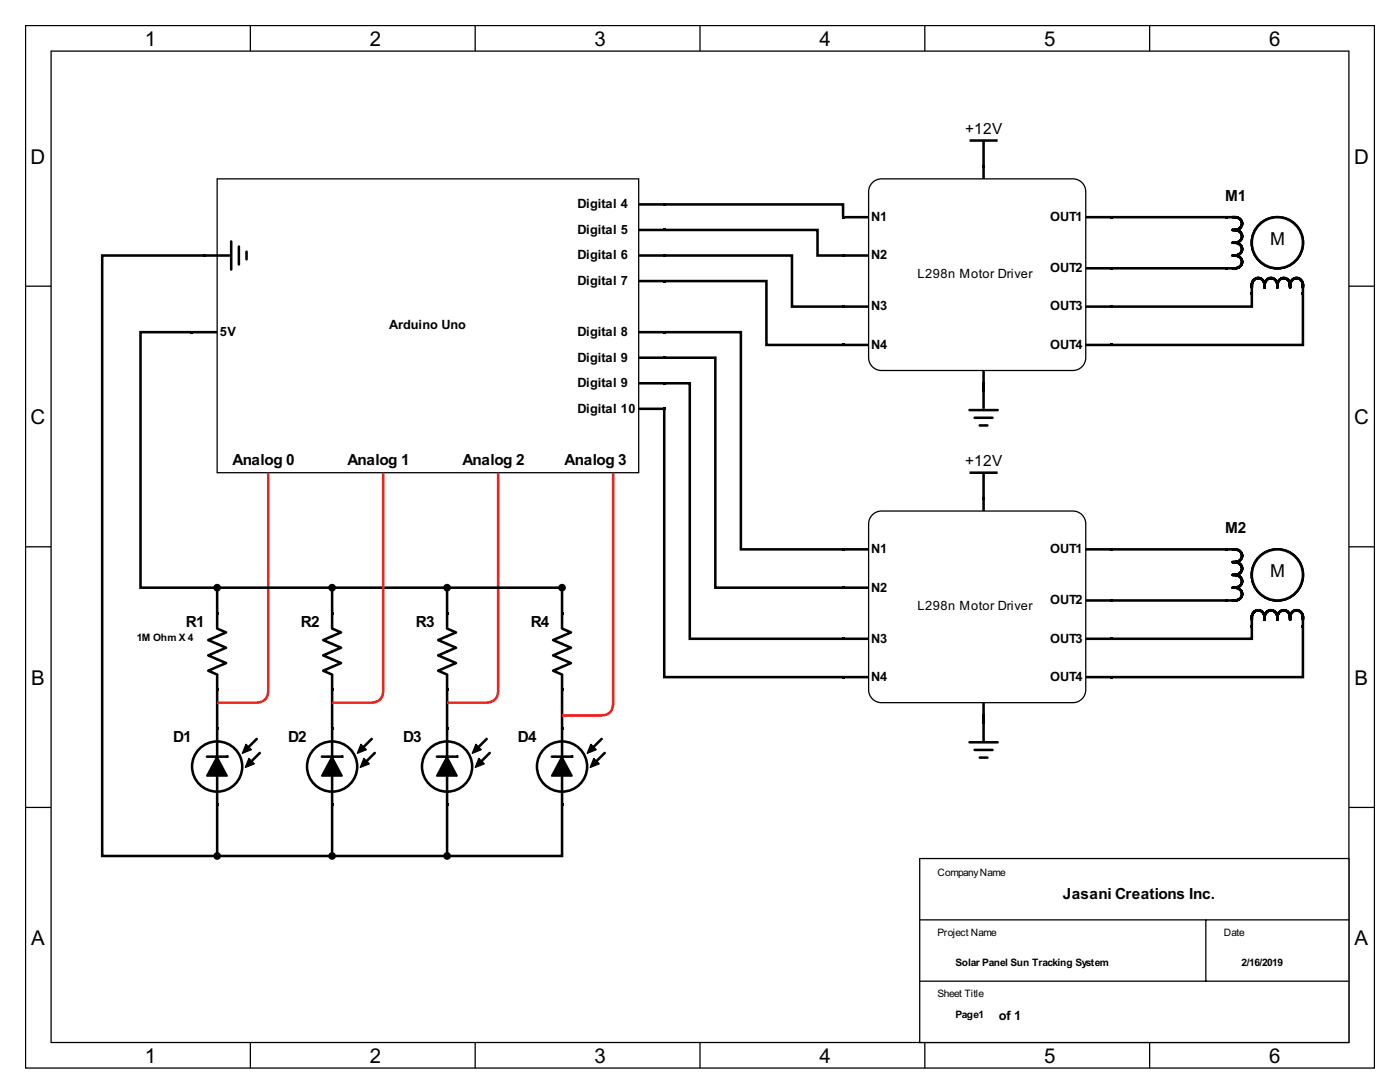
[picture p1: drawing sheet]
<svg xmlns="http://www.w3.org/2000/svg" width="279mm" height="216mm" viewBox="0 0 279 216" stroke-linecap="round" stroke-linejoin="round" font-family="sans-serif">
<g fill="none" stroke="#000" stroke-width=".25">
<path d="M5.1 5.1h269.2v208h-269.2zM10.2 10.2h259v197.8h-259zM50 5.1v5.1M94.8 5.1v5.1M139.7 5.1v5.1M184.6 5.1v5.1M229.4 5.1v5.1M5.1 57.1h5.1M269.2 57.1h5.1M5.1 109.1h5.1M269.2 109.1h5.1M5.1 161.1h5.1"/>
<path d="M269.2 161.1h5.1M50 208v5.1M94.8 208v5.1M139.7 208v5.1M184.6 208v5.1M229.4 208v5.1"/>
</g>
<path d="M183.5 171.3h85.7v36.7h-85.7z" fill="#fff"/>
<path d="M183.5 171.3h85.7v36.7h-85.7zM183.5 183.5h85.7M183.5 195.8h85.7M240.7 183.5v12.3" fill="none" stroke="#000" stroke-width=".25"/>
<path d="M244.5 43.1h.5v.5h-.5zM244.5 53.3h.5v.5h-.5zM249.6 58.4h.5v.5h-.5zM259.8 58.4h.5v.5h-.5z" fill="#000"/>
<path d="M246 43.3h.5M246 45.9h.5M246 48.4h.5M246 51h.5M246 53.5h.5" fill="none" stroke="#000" stroke-width=".51"/>
<circle cx="254.9" cy="48.4" r="5.1" fill="#fff"/>
<g fill="none" stroke="#000" stroke-width=".51">
<path d="M246 43.3h.5M246 45.9h.5M246 48.4h.5M246 51h.5M246 53.5h.5"/>
<circle cx="254.9" cy="48.4" r="5.1"/>
</g>
<circle cx="254.9" cy="48.4" r="5.1" fill="#fff"/>
<g fill="none" stroke="#000" stroke-width=".51">
<path d="M246 43.3h.5M246 45.9h.5M246 48.4h.5M246 51h.5M246 53.5h.5M246.5 43.3a1.28 1.28 0 0 1 1.4 1.3 1.28 1.28 0 0 1-1.4 1.3 1.28 1.28 0 0 1 1.4 1.3 1.28 1.28 0 0 1-1.4 1.2 1.28 1.28 0 0 1 1.4 1.3 1.28 1.28 0 0 1-1.4 1.3 1.28 1.28 0 0 1 1.4 1.3 1.28 1.28 0 0 1-1.4 1.2M249.8 56.8v.6M252.4 56.8v.6M254.9 56.8v.6M257.5 56.8v.6M260 56.9a1.28 1.28 0 0 0-1.2-1.4 1.28 1.28 0 0 0-1.3 1.4 1.28 1.28 0 0 0-1.3-1.4 1.28 1.28 0 0 0-1.3 1.4 1.28 1.28 0 0 0-1.2-1.4 1.28 1.28 0 0 0-1.3 1.4 1.28 1.28 0 0 0-1.3-1.4 1.28 1.28 0 0 0-1.3 1.4M260 56.8v.6"/>
<circle cx="254.9" cy="48.4" r="5.1"/>
</g>
<circle cx="254.9" cy="48.4" r="5.1" fill="#fff"/>
<g fill="none" stroke="#000" stroke-width=".51">
<path d="M245 43.3h1M245 53.5h1M249.8 57.4v1M260 57.4v1"/>
<circle cx="254.9" cy="48.4" r="5.1"/>
</g>
<path d="M43.1 145.1h.5v.5h-.5zM43.1 160.3h.5v.6h-.5z" fill="#000"/>
<circle cx="43.3" cy="153" r="5" fill="#fff"/>
<g fill="none" stroke="#000" stroke-width=".51">
<path d="M41.3 151h4.3h-.2M43.3 145.6v14.7M51.2 147.4l-2.1 2.2M51.8 150.2l-2.1 2.2"/>
<circle cx="43.3" cy="153" r="5"/>
</g>
<path d="M43.3 151.1l2 3.7h-4zM49.1 148.5l1.1 1.1-1.8 .7zM49.7 151.3l1.1 1.1-1.8 .7zM66 145.1h.5v.5h-.5zM66 160.3h.5v.6h-.5z" fill="#000"/>
<path d="M43.3 151.1l2 3.7h-4z" fill="none" stroke="#000" stroke-width=".38"/>
<path d="M43.3 145.6v14.7" fill="none" stroke="#000" stroke-width=".2"/>
<path d="M49.1 148.5l1.1 1.1-1.8 .7zM49.7 151.3l1.1 1.1-1.8 .7z" fill="none" stroke="#000" stroke-width=".25"/>
<circle cx="66.3" cy="153" r="5" fill="#fff"/>
<g fill="none" stroke="#000" stroke-width=".51">
<path d="M64.2 151h4.3h-.2M66.3 145.6v14.7M74.2 147.4l-2.2 2.2M74.8 150.2l-2.2 2.2"/>
<circle cx="66.3" cy="153" r="5"/>
</g>
<path d="M66.2 151.1l2 3.7h-4zM72 148.5l1.1 1.1-1.8 .7zM72.6 151.3l1.1 1.1-1.8 .7zM89 145.1h.5v.5h-.5zM89 160.3h.5v.6h-.5z" fill="#000"/>
<path d="M66.2 151.1l2 3.7h-4z" fill="none" stroke="#000" stroke-width=".38"/>
<path d="M66.3 145.6v14.7" fill="none" stroke="#000" stroke-width=".2"/>
<path d="M72 148.5l1.1 1.1-1.8 .7zM72.6 151.3l1.1 1.1-1.8 .7z" fill="none" stroke="#000" stroke-width=".25"/>
<circle cx="89.2" cy="153" r="5" fill="#fff"/>
<g fill="none" stroke="#000" stroke-width=".51">
<path d="M87.2 151h4.3h-.2M89.2 145.6v14.7M97.1 147.4l-2.1 2.2M97.7 150.2l-2.1 2.2"/>
<circle cx="89.2" cy="153" r="5"/>
</g>
<path d="M89.2 151.1l2 3.7h-4zM95 148.5l1.1 1.1-1.8 .7zM95.6 151.3l1 1.1-1.8 .7zM111.9 145.1h.5v.5h-.5zM111.9 160.3h.5v.6h-.5z" fill="#000"/>
<path d="M89.2 151.1l2 3.7h-4z" fill="none" stroke="#000" stroke-width=".38"/>
<path d="M89.2 145.6v14.7" fill="none" stroke="#000" stroke-width=".2"/>
<path d="M95 148.5l1.1 1.1-1.8 .7zM95.6 151.3l1 1.1-1.8 .7z" fill="none" stroke="#000" stroke-width=".25"/>
<circle cx="112.2" cy="153" r="5" fill="#fff"/>
<g fill="none" stroke="#000" stroke-width=".51">
<path d="M43.3 125.4l1.8 .8-3.5 1.5 3.5 1.5-3.5 1.6 3.5 1.5-3.5 1.5 1.7 .8M43.3 122.6v2.6M43.3 134.9v2.5M43.3 137.7v7.6M66.3 125.4l1.8 .8-3.6 1.5 3.6 1.5-3.6 1.6 3.6 1.5-3.6 1.5 1.8 .8M66.3 122.6v2.6M66.3 134.9v2.5M66.3 137.7v7.6M89.2 125.4l1.8 .8-3.6 1.5 3.6 1.5-3.6 1.6 3.6 1.5-3.6 1.5 1.8 .8M89.2 122.6v2.6M89.2 134.9v2.5M89.2 137.7v7.6"/>
<path d="M112.2 125.4l1.8 .8-3.6 1.5 3.6 1.5-3.6 1.6 3.6 1.5-3.6 1.5 1.8 .8M112.2 122.6v2.6M112.2 134.9v2.5M112.2 137.7v7.6M110.1 151h4.3h-.2M112.2 145.6v14.7M120.1 147.4l-2.2 2.2M120.7 150.2l-2.2 2.2"/>
<circle cx="112.2" cy="153" r="5"/>
</g>
<path d="M43.1 122.1h.5v.5h-.5zM43.1 137.4h.5v.5h-.5zM66 122.1h.5v.5h-.5zM66 137.4h.5v.5h-.5zM89 122.1h.5v.5h-.5zM89 137.4h.5v.5h-.5zM111.9 122.1h.5v.5h-.5zM111.9 137.4h.5v.5h-.5zM112.1 151.1l2 3.7h-4zM117.9 148.5l1.1 1.1-1.8 .7zM118.5 151.3l1.1 1.1-1.8 .7z" fill="#000"/>
<path d="M112.1 151.1l2 3.7h-4z" fill="none" stroke="#000" stroke-width=".38"/>
<path d="M43.3 122.6v2.6M43.3 134.9v2.5M66.3 122.6v2.6M66.3 134.9v2.5M89.2 122.6v2.6M89.2 134.9v2.5M112.2 122.6v2.6M112.2 134.9v2.5M112.2 145.6v14.7" fill="none" stroke="#000" stroke-width=".2"/>
<path d="M117.9 148.5l1.1 1.1-1.8 .7zM118.5 151.3l1.1 1.1-1.8 .7z" fill="none" stroke="#000" stroke-width=".25"/>
<path d="M43.3 35.7h84.2v58.6h-84.2z" fill="#fff"/>
<path d="M43.3 35.7h84.2v58.6h-84.2z" fill="none" stroke="#000" stroke-width=".25"/>
<path d="M53.5 94.3v43.4a2.26 2.26 0 0 1-2.5 2.5h-7.7M76.5 94.3v43.4a2.26 2.26 0 0 1-2.6 2.5h-7.6M99.4 94.3v43.4a2.26 2.26 0 0 1-2.5 2.5h-7.7M122.4 94.3v45.9a2.26 2.26 0 0 1-2.6 2.6h-7.6" fill="none" stroke="#eb251e" stroke-width=".51"/>
<g fill="none" stroke="#000" stroke-width=".51">
<path d="M66.8 117.3h22.4v5.1M89.7 117.3h22M112.2 117.3v5.1M43.3 122.4v-5.1h23v5.1"/>
<circle cx="66.3" cy="117.3" r=".51"/>
<circle cx="89.2" cy="117.3" r=".51"/>
<circle cx="112.2" cy="117.3" r=".51"/>
</g>
<g fill="#000">
<circle cx="66.3" cy="117.3" r=".51"/>
<circle cx="89.2" cy="117.3" r=".51"/>
<circle cx="112.2" cy="117.3" r=".51"/>
</g>
<path d="M173.9 36.7a2.56 2.56 0 0 1 2-1h38.2a2.57 2.57 0 0 1 2.6 2.6v33.1a2.57 2.57 0 0 1-2.6 2.5h-38.2a2.57 2.57 0 0 1-2.5-2.5v-33.1v-.6z" fill="#fff"/>
<path d="M173.9 36.7a2.56 2.56 0 0 1 2-1h38.2a2.57 2.57 0 0 1 2.6 2.6v33.1a2.57 2.57 0 0 1-2.6 2.5h-38.2a2.57 2.57 0 0 1-2.5-2.5v-33.1v-.6z" fill="none" stroke="#000" stroke-width=".25"/>
<g fill="#000">
<path d="M196 32.9h.5v.5h-.5zM168 43.1h.5v.5h-.5zM168 50.7h.5v.5h-.5zM221.5 53.3h.5v.5h-.5zM221.5 43.1h.5v.5h-.5zM168 68.6h.5v.5h-.5zM168 60.9h.5v.5h-.5zM196 76.2h.5v.5h-.5zM221.5 68.6h.5v.5h-.5zM221.5 60.9h.5v.5h-.5zM244.5 109.4h.5v.5h-.5zM244.5 119.6h.5v.5h-.5z"/>
<path d="M249.6 124.7h.5v.5h-.5zM259.8 124.7h.5v.5h-.5z"/>
</g>
<path d="M196.3 28.3v4.6M168.5 43.3h4.6M168.5 51h4.6M216.9 43.3h4.6M216.9 53.5h4.6M168.5 68.8h4.6M168.5 61.2h4.6M196.3 76.7v4.6M216.9 68.8h4.6M216.9 61.2h4.6" fill="none" stroke="#000" stroke-width=".2"/>
<g fill="none" stroke="#000" stroke-width=".51">
<path d="M193.7 28h5.1M196.3 28.3v4.6M196.3 33.1v2.6M168.5 43.3h4.6M168.5 51h4.6M216.9 43.3h4.6M216.9 53.5h4.6M221.8 43.3h22.9M221.8 53.5h22.9M249.8 58.6v2.6h-28M260 58.6v10.2h-38.2M168.5 68.8h4.6"/>
<path d="M168.5 61.2h4.6M196.3 73.9v4.3v-1.7M196.3 76.7v4.6M216.9 68.8h4.6M216.9 61.2h4.6M193.5 81.8h5.6M194.5 83.4h3.6M195.5 84.9h1.6M246 109.6h.5M246 112.2h.5M246 114.7h.5M246 117.3h.5"/>
<path d="M246 119.8h.5"/>
</g>
<circle cx="254.9" cy="114.7" r="5.1" fill="#fff"/>
<g fill="none" stroke="#000" stroke-width=".51">
<path d="M246 109.6h.5M246 112.2h.5M246 114.7h.5M246 117.3h.5M246 119.8h.5"/>
<circle cx="254.9" cy="114.7" r="5.1"/>
</g>
<circle cx="254.9" cy="114.7" r="5.1" fill="#fff"/>
<g fill="none" stroke="#000" stroke-width=".51">
<path d="M246 109.6h.5M246 112.2h.5M246 114.7h.5M246 117.3h.5M246 119.8h.5M246.5 109.6a1.28 1.28 0 0 1 1.4 1.3 1.28 1.28 0 0 1-1.4 1.3 1.28 1.28 0 0 1 1.4 1.2 1.28 1.28 0 0 1-1.4 1.3 1.28 1.28 0 0 1 1.4 1.3 1.28 1.28 0 0 1-1.4 1.3 1.28 1.28 0 0 1 1.4 1.2 1.28 1.28 0 0 1-1.4 1.3M249.8 123.2a1.28 1.28 0 0 1 1.3-1.4 1.28 1.28 0 0 1 1.3 1.4v.4M249.8 123.1v.5M252.4 123.2a1.28 1.28 0 0 1 1.3-1.4 1.28 1.28 0 0 1 1.2 1.4v.4M254.9 123.2a1.28 1.28 0 0 1 1.3-1.4 1.28 1.28 0 0 1 1.3 1.4v.4M257.5 123.2a1.28 1.28 0 0 1 1.2-1.4 1.28 1.28 0 0 1 1.3 1.4v.4"/>
<circle cx="254.9" cy="114.7" r="5.1"/>
</g>
<circle cx="254.9" cy="114.7" r="5.1" fill="#fff"/>
<g fill="none" stroke="#000" stroke-width=".51">
<path d="M245 109.6h1M245 119.8h1M249.8 123.6v1.1M260 123.6v1.1"/>
<circle cx="254.9" cy="114.7" r="5.1"/>
</g>
<path d="M173.9 102.9a2.56 2.56 0 0 1 2-.9h38.2a2.57 2.57 0 0 1 2.6 2.5v33.1a2.57 2.57 0 0 1-2.6 2.6h-38.2a2.57 2.57 0 0 1-2.5-2.6v-33.1v-.5z" fill="#fff"/>
<path d="M173.9 102.9a2.56 2.56 0 0 1 2-.9h38.2a2.57 2.57 0 0 1 2.6 2.5v33.1a2.57 2.57 0 0 1-2.6 2.6h-38.2a2.57 2.57 0 0 1-2.5-2.6v-33.1v-.5z" fill="none" stroke="#000" stroke-width=".25"/>
<g fill="#000">
<path d="M40.5 50.7h.5v.5h-.5zM132.3 40.5h.5v.5h-.5zM132.3 45.6h.5v.5h-.5zM132.3 55.8h.5v.5h-.5zM132.3 50.7h.5v.5h-.5zM38 66h.5v.5h-.5zM132.3 66h.5v.5h-.5zM132.3 71.1h.5v.5h-.5zM132.3 76.2h.5v.5h-.5zM132.3 81.3h.5v.5h-.5zM196 99.2h.5v.5h-.5zM168 109.4h.5v.5h-.5z"/>
<path d="M168 117h.5v.5h-.5zM221.5 119.6h.5v.5h-.5zM221.5 109.4h.5v.5h-.5zM168 134.9h.5v.5h-.5zM168 127.2h.5v.5h-.5zM221.5 134.9h.5v.5h-.5zM221.5 127.2h.5v.5h-.5zM196 142.5h.5v.5h-.5z"/>
<circle cx="43.3" cy="117.3" r=".51"/>
<circle cx="43.3" cy="170.8" r=".51"/>
<circle cx="66.3" cy="170.8" r=".51"/>
<circle cx="89.2" cy="170.8" r=".51"/>
</g>
<g fill="none" stroke="#000" stroke-width=".2">
<path d="M41 51h4.6M127.7 40.8h4.6M127.7 45.9h4.6M127.7 56.1h4.6M127.7 51h4.6M38.5 66.3h4.6M127.7 66.3h4.6M127.7 71.4h4.6M127.7 76.5h4.6M127.7 81.6h4.6M196.3 94.6v4.6M168.5 109.6h4.6"/>
<path d="M168.5 117.3h4.6M216.9 109.6h4.6M216.9 119.8h4.6M168.5 135.1h4.6M168.5 127.5h4.6M216.9 135.1h4.6M216.9 127.5h4.6M196.3 143v4.6"/>
</g>
<g fill="none" stroke="#000" stroke-width=".51">
<path d="M40.8 51h-20.4v119.8h22.4M41 51h4.6M46.1 48.2v5.6M47.7 49.2v3.6M49.2 50.2v1.6M127.7 40.8h4.6M127.7 45.9h4.6M127.7 56.1h4.6M127.7 51h4.6M132.6 40.8h35.7v2.5M132.6 45.9h30.6v5.1h5.1M132.6 51h25.5v10.2h10.2"/>
<path d="M132.6 56.1h20.4v12.7h15.3M38.2 66.3h-10.2v51h14.8M38.5 66.3h4.6M127.7 66.3h4.6M127.7 71.4h4.6M127.7 76.5h4.6M132.6 66.3h15.3v43.3h20.4M132.6 71.4h10.2v45.9h25.5M132.6 76.5h5.1v51h30.6M127.7 81.6h4.6M132.6 81.6v53.5h35.7M193.7 94.3h5.1"/>
<path d="M196.3 94.6v4.6M196.3 99.4v2.6M168.5 109.6h4.6M168.5 117.3h4.6M216.9 109.6h4.6M216.9 119.8h4.6M221.8 109.6h22.9M221.8 119.8h22.9M168.5 135.1h4.6M168.5 127.5h4.6M216.9 135.1h4.6M216.9 127.5h4.6"/>
<path d="M249.8 124.9v2.6h-28M260 124.9v10.2h-38.2M193.5 148.1h5.6M194.5 149.6h3.6M195.5 151.2h1.6M196.3 140.2v4.3v-1.7M196.3 143v4.6M43.3 160.6v10.2h23v-10.2M89.2 160.6v10.2h-22.4M112.2 160.6v10.2h-22.5"/>
<circle cx="43.3" cy="117.3" r=".51"/>
<circle cx="43.3" cy="170.8" r=".51"/>
<circle cx="66.3" cy="170.8" r=".51"/>
<circle cx="89.2" cy="170.8" r=".51"/>
</g>
<g font-size="4.1">
<text x="28.9" y="9.2">1</text>
<text x="73.8" y="9.2">2</text>
<text x="118.7" y="9.2">3</text>
<text x="163.5" y="9.2">4</text>
<text x="208.4" y="9.2">5</text>
<text x="253.3" y="9.2">6</text>
<text x="6.1" y="32.6">D</text>
<text x="270.2" y="32.6">D</text>
<text x="6.1" y="84.6">C</text>
<text x="270.2" y="84.6">C</text>
<text x="6.2" y="136.6">B</text>
<text x="270.4" y="136.6">B</text>
<text x="6.2" y="188.6">A</text>
<text x="270.4" y="188.6">A</text>
<text x="28.9" y="212.1">1</text>
<text x="73.8" y="212.1">2</text>
<text x="118.7" y="212.1">3</text>
<text x="163.5" y="212.1">4</text>
<text x="208.4" y="212.1">5</text>
<text x="253.3" y="212.1">6</text>
</g>
<g font-size="3.6">
<text x="253.5" y="48.9">M</text>
<text x="253.5" y="115.2">M</text>
</g>
<g font-size="3.1">
<text x="192.6" y="26.7">+12V</text>
<text x="244.5" y="40.2">M1</text>
<text x="46.4" y="92.8">Analog 0</text>
<text x="69.3" y="92.8">Analog 1</text>
<text x="92.3" y="92.8">Analog 2</text>
<text x="112.7" y="92.8">Analog 3</text>
<text x="192.6" y="93">+12V</text>
<text x="244.5" y="106.4">M2</text>
<text x="37.1" y="125">R1</text>
<text x="60" y="125">R2</text>
<text x="83" y="125">R3</text>
<text x="105.9" y="125">R4</text>
<text x="34.5" y="148">D1</text>
<text x="57.5" y="148">D2</text>
<text x="80.4" y="148">D3</text>
<text x="103.4" y="148">D4</text>
<text x="212.1" y="179.5">Jasani Creations Inc.</text>
</g>
<g font-size="2.5">
<text x="115.2" y="41.6">Digital 4</text>
<text x="115.2" y="46.7">Digital 5</text>
<text x="173.9" y="44.1">N1</text>
<text x="209.6" y="44.1">OUT1</text>
<text x="115.2" y="51.8">Digital 6</text>
<text x="173.9" y="51.8">N2</text>
<text x="115.2" y="56.8">Digital 7</text>
<text x="183.1" y="55.5">L298n Motor Driver</text>
<text x="209.6" y="54.3">OUT2</text>
<text x="77.7" y="65.7">Arduino Uno</text>
<text x="173.9" y="61.9">N3</text>
<text x="209.6" y="61.9">OUT3</text>
<text x="43.8" y="67">5V</text>
<text x="115.2" y="67">Digital 8</text>
<text x="173.9" y="69.6">N4</text>
<text x="209.6" y="69.6">OUT4</text>
<text x="115.2" y="72.1">Digital 9</text>
<text x="115.2" y="77.2">Digital 9</text>
<text x="115.2" y="82.3">Digital 10</text>
<text x="173.9" y="110.4">N1</text>
<text x="209.6" y="110.4">OUT1</text>
<text x="173.9" y="118">N2</text>
<text x="183.1" y="121.8">L298n Motor Driver</text>
<text x="209.6" y="120.6">OUT2</text>
<text x="173.9" y="128.2">N3</text>
<text x="209.6" y="128.2">OUT3</text>
<text x="173.9" y="135.9">N4</text>
<text x="209.6" y="135.9">OUT4</text>
<text x="199.4" y="203.4">of 1</text>
</g>
<g font-size="2">
<text x="27.3" y="127.8">1M Ohm X 4</text>
<text x="187.1" y="174.9">CompanyName</text>
<text x="187.1" y="186.7">Project Name</text>
<text x="244.2" y="186.7">Date</text>
<text x="190.7" y="192.9">Solar Panel Sun Tracking System</text>
<text x="247.8" y="192.9">2/16/2019</text>
<text x="187.1" y="199">Sheet Title</text>
<text x="190.7" y="203">Page1</text>
</g>
</svg>
